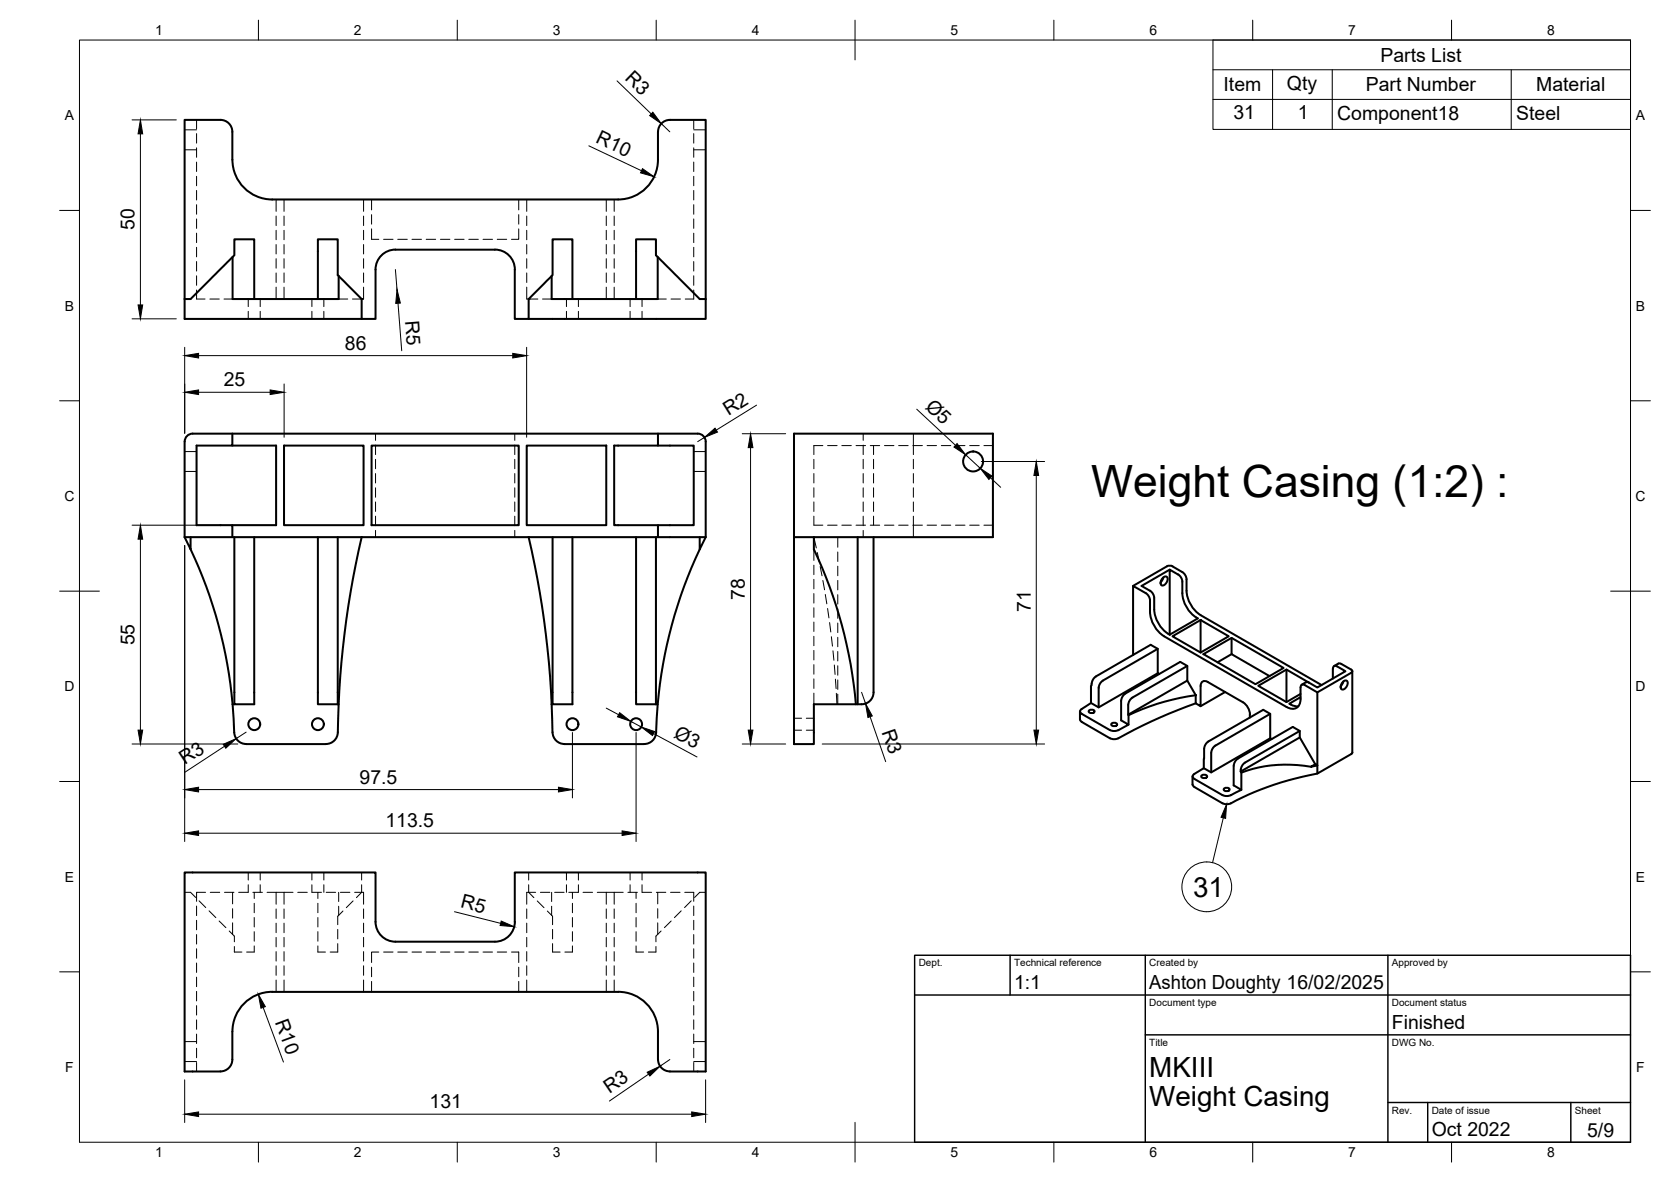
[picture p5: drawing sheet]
<svg xmlns="http://www.w3.org/2000/svg" width="420mm" height="297mm" viewBox="0 0 420 297" stroke-linecap="round" stroke-linejoin="round" font-family="sans-serif">
<!-- layer: Visible -->
<g fill="none" stroke="#000" stroke-width=".51">
<path d="M58.4 40.1v-7a2.99 2.99 0 0 0-3-3h-9v45M58.4 40.1a10 10 0 0 0 10 10h87a10 10 0 0 0 10-10M165.4 40.1l.1-7a2.99 2.99 0 0 1 3-3h8.9v45M46.4 75.1v5h44.5M58.5 64.6l-10.6 10.5h-1.5M85.2 69.3v5.8h-26.7v-10.5l.4-.5v-4h5v15M94.4 67.7v12.4h-3.5v-5l-6-6v-9h-5v15M94.4 67.7a5 5 0 0 1 5-5h25a5 5 0 0 1 5.1 5M129.4 67.7v12.4h3.5v-5l5.8-5.8M159.9 75.1v-15h5v4l11 11h1.5M165.4 64.6v10.5h-26.7v-5.8l.2-.2v-9h5v15M177.4 75.1v5h-44.5"/>
<path d="M46.4 111v24M48.4 109h117M48.4 109a2 2 0 0 0-2 2M58.4 109v3h-9v20h9v3M58.4 112h11v20h-11M71.4 112h20v20h-20zM93.4 112h37v20h-37zM132.4 112h20v20h-20zM165.4 112h-11v20h11M177.4 111v24M177.4 111a2 2 0 0 0-2-2h-10v3h9v20h-9v3h-119M46.4 135l1.5 3v-3"/>
<path d="M47.9 138a114.8 114.8 0 0 1 10.6 39M58.9 135v42h5v-42M79.9 135v42h5M84.9 135v42M90.9 135h.1M90.9 135a226.9 226.9 0 0 0-5.7 42h-.3M132.9 135h.1M132.9 135a226.9 226.9 0 0 1 5.8 42M138.9 135v42h5v-42M159.9 135v42h5M164.9 135v42M165.4 135h12"/>
<path d="M175.9 135v3l1.5-3M175.9 138a114.8 114.8 0 0 0-10.5 39h-.5M199.6 135h50.1v-26h-50.1v78h5v-10h12M204.6 135v3a113.5 113.5 0 0 1 10.6 39M215.6 135v42M219.6 135v39a2.99 2.99 0 0 1-2.9 3M289.2 150.9a9.4 9.4 0 0 0 1.2 6.7l1.1 1.3 1.2 1 30.8 17.8a2.14 2.14 0 0 0 2.5 .2 2.14 2.14 0 0 0 1-2.3v-2.8l.1-.4 .3-.4 .7 .2 3.1 1.8v18.4l-.5-.3-3.9-6.8v-1.6l-1.7-1-14.2 8.2-.5 .7-.2 .9v4.9l1.9 1.1-1.3 .6a3.1 3.1 0 0 1-3.4 .7l-7.1-4.1a.66 .66 0 0 1-.4-.6 .66 .66 0 0 1 .4-.6l2.4-1.5 1.8 1.1 14.9-8.6M289.2 150.9l-.2-.8-.6-.8-3.5-2.1v17.4M292.4 145.2a.65 .65 0 0 1 1.1-.1 1.54 1.54 0 0 1-1.4 2 1.41 1.41 0 0 1 .3-1.9zM292.5 145.1l-.7 1.2M293.4 142.3l-8.5 4.9M293.4 142.3l1.1-.1 2.8 1.6 .6 .6 .4 1.2a9.3 9.3 0 0 0 1.3 6.7l1.1 1.3 1.2 1"/>
<path d="M294.1 143.2l-7.1 4 2.5 1.5 .5 .7 .2 .9a9.4 9.4 0 0 0 1.3 6.7l1 1.3 1.6 1.2M294.8 159.9l7.1-4.1 7 4.1-7 4.1zM296.2 144.4l-2.1-1.2v16.3M296.2 144.4l.7 .6 .4 1.2a9.4 9.4 0 0 0 1.3 6.7l1 1.3 1.6 1.2-7.1 4.1M301.9 154.6l30.4 17.6M301.9 155.8v8.2M58.5 177l.4 7.1a2.99 2.99 0 0 0 3 2.9M58.5 177h.4M85.2 177l-.3 7M138.7 177l.2 7M138.7 177h.2M165.4 177l-.4 7.1a2.99 2.99 0 0 1-3 2.9"/>
<path d="M271.5 178.8l.1 2 .2 .4 7.3 4.3M273.9 178.5l.6-.2a.58 .58 0 0 1 .7 .6l-.7 .3a.58 .58 0 0 1-.7-.5zM274.5 171.8l-.2 .5v4.4M275.6 170l-.7 .6-.4 1.2M277.3 171l-.6 .6-.4 .8-.1 5.4M283.8 179.7v2.4M291.1 169.2l-14.9 8.6-1.9-1.1-2.3 1.5a.64 .64 0 0 0-.4 .6 .64 .64 0 0 0 .4 .6l7.1 4.1 1.3 .2 .8-.2 2.6-1.4-1.9-1.1v-4.9l.4-1.2 .7-.6M291.1 163.1l-13.8 7.9M291.4 169.4l-.3-.2v-6.1l-1.8-1.1-13.8 8M298.5 167.4l-14.1 8.2-.7 1.1v2.9l14.8-8.6M300.6 174.7a56.9 56.9 0 0 0-16.8 5l-.1-.1M300.7 176.7a126.1 126.1 0 0 0-19.5 8.8"/>
<path d="M300.7 174.7h.1M301.9 172.4v5.1l-1.2-.8v-2l-2.2-3.7v-3.6l-1.7-1.1-13.8 8M301.9 172.4a1.08 1.08 0 0 1 .5-1.2 1.08 1.08 0 0 1 1.3 .2l8.8 5.1M302.6 164.4l7.1-4.1 13 7.6-7 4zM308 173.9l-6.1 3.6M309.7 160.3v4.1l9.5 5.5M309.7 164.4l-3.6 2M312.5 176.5a3.9 3.9 0 0 1 1.8 3M314.3 179.5v.8M319.4 179.4l-13.8 8M323.5 168.3v8.1M327 175.2l-2.8 1.7 1.1 .5 1.2 .1"/>
<path d="M329.1 171.5l-5.6-3.2-7.1 4 7.1 4.1 3.5-2M329.1 171.5l-.5-.1-1.3 .7M335.1 168.1v2.4M335.1 168.1l.2-.6 .6-.2 2.4 1.4-7.1 4.1-2.1-1.3M335.4 167.4l1.1-.6 .5-.1 2.7 1.6M337.7 171.3a.65 .65 0 0 1 1.1 0 1.54 1.54 0 0 1-1.5 1.9 1.41 1.41 0 0 1 .4-1.9zM337.8 171.3l-.7 1.1M339.7 169.1l-8.5 4.9M339.7 168.3l.3 .4-.3 .4M340 168.7v20.4l-.3 .4M61.9 187h20M84.9 184a2.99 2.99 0 0 1-3 3"/>
<path d="M138.9 184a2.99 2.99 0 0 0 3 3M141.9 187h20.1M279.1 185.5l.8 .3 1.3-.3M279.6 181.7l.6-.1a.58 .58 0 0 1 .7 .6l-.7 .3a.58 .58 0 0 1-.8-.6zM299.8 195.1l.1 2 .4 .6 7.1 4.2 1.3 .2 .8-.2M302.2 194.8l.6-.1a.58 .58 0 0 1 .7 .5l-.7 .3a.58 .58 0 0 1-.7-.5zM302.8 188.2l-.1 4.8M303.8 186.3l-.6 .6-.4 1.3M305.6 187.4l-.6 .5-.4 .9-.1 5.3M307.9 198.1l.5-.1a.58 .58 0 0 1 .8 .5l-.8 .3a.58 .58 0 0 1-.7-.5zM312.1 194.2v4.3M319.7 185.7l-.3-.2v-6.1l-1.8-1-13.8 7.9"/>
<path d="M326.8 183.7l-13.8 8-.8 .9-.2 1.3 14.8-8.6M329.6 192.7a33.4 33.4 0 0 0-17.5 1.5l-.1-.3M331.2 194.4a74 74 0 0 0-21.7 7.5M339.7 189.5l-8.5 4.9v-2l-1.6 .3 1.1-.6M58.4 259.3v7a2.99 2.99 0 0 1-3 2.9M58.4 259.2a10 10 0 0 1 10-9.9l87-.1a10 10 0 0 1 10 10.1l.1 7a2.99 2.99 0 0 0 3 2.9M55.4 269.3h-9v-50h48v12.3a5 5 0 0 0 5 5.1h25a5 5 0 0 0 5-5v-12.4h48v50h-9"/>
<circle cx="244.7" cy="116" r="2.51"/>
<circle cx="63.9" cy="182" r="1.49"/>
<circle cx="79.9" cy="182" r="1.49"/>
<circle cx="143.9" cy="182" r="1.49"/>
<circle cx="159.9" cy="182" r="1.49"/>
</g>
<!-- layer: Hidden -->
<g fill="none" stroke="#000" stroke-width=".25">
<path d="M46.4 32.6h3M46.4 37.6h3M49.4 30.1v2.3M49.4 33.6v2.4M49.4 37.2v2.3M174.4 30.1v2.3M174.4 33.6v2.4M174.4 37.2v2.3M174.4 32.6h3M174.4 37.6h3M49.4 40.7v2.4M49.4 44.3v2.4"/>
<path d="M49.4 47.9v2.4M49.4 51.4v2.4M49.4 55v2.4M49.4 58.6v2.4M69.4 50.1v3M69.4 54.3v2.4M69.4 57.9v2.3M71.4 50.1v3M71.4 54.3v2.4M71.4 57.9v2.3M91.4 50.1v3M91.4 54.3v2.4"/>
<path d="M91.4 57.9v2.3M93.4 57.5v2.6h1.8M93.4 50.1v2.7M93.4 53.9v2.4M130.4 57.5v2.6h-1.8M130.4 50.1v2.7M130.4 53.9v2.4M132.4 50.1v3M132.4 54.3v2.4M132.4 57.9v2.3M152.4 50.1v3M152.4 54.3v2.4"/>
<path d="M152.4 57.9v2.3M154.4 50.1v3M154.4 54.3v2.4M154.4 57.9v2.3M174.4 40.7v2.4M174.4 44.3v2.4M174.4 47.9v2.4M174.4 51.4v2.4M174.4 55v2.4M174.4 58.6v2.4M49.4 72.9v2.2h2.2M49.4 62.2v2.3"/>
<path d="M49.4 65.7v2.4M49.4 69.3v2.4M52.8 75.1h2.3M56.3 75.1h2.2M62.4 75.1v2M62.4 78.2v1.9M65.4 75.1v2M65.4 78.2v1.9M69.4 61.5v2.3M69.4 65v2.4M69.4 68.6v2.4M69.4 72.2v2.9"/>
<path d="M71.4 61.5v2.3M71.4 65v2.4M71.4 68.6v2.4M71.4 72.2v2.9M78.4 75.1v2M78.4 78.2v1.9M81.4 75.1v2M81.4 78.2v1.9M85.2 75.1h2.2M91.4 72.2v2.9h-2.8M91.4 61.5v2.3M91.4 65v2.4"/>
<path d="M91.4 68.6v2.4M96.5 60.1h2.3M100 60.1h2.4M103.6 60.1h2.4M107.2 60.1h2.3M110.7 60.1h2.4M114.3 60.1h2.4M117.9 60.1h2.4M121.5 60.1h2.3M125 60.1h2.4M132.4 72.2v2.9h2.8M132.4 61.5v2.3"/>
<path d="M132.4 65v2.4M132.4 68.6v2.4M136.4 75.1h2.3M142.4 75.1v2M142.4 78.2v1.9M145.4 75.1v2M145.4 78.2v1.9M152.4 61.5v2.3M152.4 65v2.4M152.4 68.6v2.4M152.4 72.2v2.9M154.4 61.5v2.3"/>
<path d="M154.4 65v2.4M154.4 68.6v2.4M154.4 72.2v2.9M158.4 75.1v2M158.4 78.2v1.9M161.4 75.1v2M161.4 78.2v1.9M165.4 75.1h2.1M168.7 75.1h2.4M174.4 72.9v2.2h-2.1M174.4 62.2v2.3M174.4 65.7v2.4"/>
<path d="M174.4 69.3v2.4M46.4 113.5h3M46.4 118.5h3M94.4 109v1.7M94.4 111.9v2.3M94.4 115.4v2.4M94.4 119v2.4M129.4 109v1.7M129.4 111.9v2.3M129.4 115.4v2.4M129.4 119v2.4M174.4 113.5h3"/>
<path d="M174.4 118.5h3M204.6 115.4v2.4M204.6 119v2.4M206.9 112h-2.3v2.2M208.1 112h2.4M211.7 112h2.4M215.2 112h2.4M217 109v1.7M217 111.9v2.3M217 115.4v2.4M217 119v2.4M218.8 112h2.4"/>
<path d="M219.6 112v2.2M219.6 115.4v2.4M219.6 119v2.4M222.4 112h2.4M226 112h2.3M229.5 112h2.4M229.7 109v5.2M229.7 115.4v2.4M229.7 119v2.4M233.1 112h2.4M236.7 112h2.4M240.3 112h2.3"/>
<path d="M243.8 112h2.4M247.4 112h2.3M94.4 122.6v2.4M94.4 126.1v2.4M94.4 129.7v2.4M94.4 133.3v1.7M129.4 122.6v2.4M129.4 126.1v2.4M129.4 129.7v2.4M129.4 133.3v1.7M204.6 129.7v2.3h2.3M204.6 122.6v2.4"/>
<path d="M204.6 126.1v2.4M204.6 138v2.8M204.6 135l.7 2.7M205.5 138.9l.5 2.3M208.1 132h2.4M210.7 135v2.5M210.7 138.7v2.4M211.7 132h2.4M215.2 132h2.4M217 122.6v2.4M217 126.1v2.4M217 129.7v2.4"/>
<path d="M217 133.3v1.7M218.8 132h2.4M219.6 122.6v2.4M219.6 126.1v2.4M219.6 129.7v2.3M222.4 132h2.4M226 132h2.3M229.5 132h2.4M229.7 122.6v2.4M229.7 126.1v2.4M229.7 129.7v5.3M233.1 132h2.4"/>
<path d="M236.7 132h2.4M240.3 132h2.3M243.8 132h2.4M247.4 132h2.3M204.6 142v2.4M204.6 145.6v2.4M204.6 149.2v2.4M204.6 152.7v2.4M204.6 156.3v2.4M204.6 159.9v2.4M206.2 142.4l.5 2.3M206.9 145.9l.4 2.3"/>
<path d="M207.5 149.4l.4 2.4M208.1 152.9l.3 2.4M208.6 156.4l.3 2.4M210.7 142.3v2.4M210.7 145.9v2.3M210.7 149.4v2.4M210.7 153v2.4M210.7 156.6v2.4M204.6 163.5v2.3M204.6 167v2.4M204.6 170.6v2.4M204.6 174.2v2.8"/>
<path d="M209 160l.3 2.4M209.4 163.6l.3 2.3M209.8 167.1l.2 2.4M210.1 170.7l.1 2.3M210.3 174.2l.1 2.8M210.7 160.2v2.3M210.7 163.7v2.4M210.7 167.3v2.4M210.7 170.9v2.4M210.7 174.4v2.6M199.6 180.5h1.9M199.6 183.5h1.9"/>
<path d="M202.7 180.5h1.9M202.7 183.5h1.9M62.4 219.3v1.9M65.4 219.3v1.9M78.4 219.3v1.9M81.4 219.3v1.9M90.9 219.3v1.9M132.9 219.3v1.9M142.4 219.3v1.9M145.4 219.3v1.9M158.4 219.3v1.9M161.4 219.3v1.9"/>
<path d="M46.4 224.2h1.5l1.3 1.3M49.4 227.7v2.4M49.4 231.3v2.4M49.4 234.9v2.3M49.4 238.4v2.4M50.1 226.4l1.6 1.7M51.7 224.2h-2.3v2.3M52.6 228.9l1.7 1.7M52.9 224.2h2.3M55.1 231.4l1.7 1.7M56.5 224.2h2.3M57.6 234l1.3 1.3v1.4"/>
<path d="M58.5 224.2v2.9M58.5 228.4v2.3M58.5 231.9v2.9M58.9 237.9v1.4h1.9M62.4 222.3v1.9h-2.4M63.6 224.2h2.4M63.9 237.7v1.6h-1.9M63.9 224.2v1.6M63.9 227v2.4M63.9 230.6v2.3M63.9 234.1v2.4M65.4 222.3v1.9"/>
<path d="M67.2 224.2h6.5M69.4 224.2v3M69.4 228.4v2.4M69.4 232v2.4M69.4 235.6v2.3M69.4 239.1v2.4M71.4 224.2v3M71.4 228.4v2.4M71.4 232v2.4M71.4 235.6v2.3M71.4 239.1v2.4M74.9 224.2h2.4"/>
<path d="M78.4 222.3v1.9h2.4M79.9 237.7v1.6h1.9M79.9 224.2v1.6M79.9 227v2.4M79.9 230.6v2.3M79.9 234.1v2.4M81.4 222.3v1.9M82 224.2h2.4M84.9 237.1v2.2h-1.9M84.9 233.6v2.4M85.2 224.2v2.4M85.2 227.7v2.3"/>
<path d="M85.6 224.2h2.4M86.2 228.9l-1.3 1.4v2.1M88.8 226.4l-1.7 1.7M89.2 224.2h2.2v3M90.9 222.3v1.9l-1.3 1.4M91.4 228.4v2.4M91.4 232v2.4M91.4 235.6v2.3M91.4 239.1v2.4M95.2 239.3h-1.8v2.6M96.5 239.3h2.3M100 239.3h2.4"/>
<path d="M103.6 239.3h2.4M107.2 239.3h2.3M110.7 239.3h2.4M114.3 239.3h2.4M117.9 239.3h2.4M121.5 239.3h2.3M125 239.3h2.4M128.6 239.3h1.8v2.6M132.4 228.4v2.4M132.4 232v2.4M132.4 235.6v2.3M132.4 239.1v2.4"/>
<path d="M132.9 222.3v1.9l1.3 1.4M134.7 224.2h-2.3v3M135.1 226.4l1.7 1.7M135.9 224.2h2.4M137.6 228.9l1.3 1.4v2.1M138.7 224.2v2.4M138.7 227.7v2.3M138.9 237.1v2.2h1.9M138.9 233.6v2.4M139.5 224.2h2.3M142.4 222.3v1.9M143 224.2h2.4"/>
<path d="M143.9 237.7v1.6h-1.9M143.9 224.2v1.6M143.9 227v2.4M143.9 230.6v2.3M143.9 234.1v2.4M145.4 222.3v1.9M146.6 224.2h2.4M150.2 224.2h6.5M152.4 224.2v3M152.4 228.4v2.4M152.4 232v2.4M152.4 235.6v2.3"/>
<path d="M152.4 239.1v2.4M154.4 224.2v3M154.4 228.4v2.4M154.4 232v2.4M154.4 235.6v2.3M154.4 239.1v2.4M157.9 224.2h2.4M158.4 222.3v1.9M159.9 237.7v1.6h1.9M159.9 224.2v1.6M159.9 227v2.4M159.9 230.6v2.3"/>
<path d="M159.9 234.1v2.4M161.4 222.3v1.9M161.5 224.2h2.4M164.9 237.9v1.4h-1.9M165 224.2h2.4M165.4 224.2v2.9M165.4 228.4v2.3M165.4 231.9v2.9M166.2 234l-1.3 1.3v1.4M168.6 224.2h2.4M168.8 231.4l-1.7 1.7M171.3 228.9l-1.7 1.7"/>
<path d="M172.2 224.2h2.2v2.3M173.8 226.4l-1.7 1.7M174.4 227.7v2.4M174.4 231.3v2.4M174.4 234.9v2.3M174.4 238.4v2.4M177.4 224.2h-1.5l-1.3 1.3M49.4 242v2.4M49.4 245.6v2.4M49.4 249.1v2.4M49.4 252.7v2.4M49.4 256.3v2.4"/>
<path d="M49.4 259.9v2.3M69.4 242.7v2.4M69.4 246.3v3M71.4 242.7v2.4M71.4 246.3v3M91.4 242.7v2.4M91.4 246.3v3M93.4 243.1v2.4M93.4 246.6v2.7M130.4 243.1v2.4M130.4 246.6v2.7M132.4 242.7v2.4"/>
<path d="M132.4 246.3v3M152.4 242.7v2.4M152.4 246.3v3M154.4 242.7v2.4M154.4 246.3v3M174.4 242v2.4M174.4 245.6v2.4M174.4 249.1v2.4M174.4 252.7v2.4M174.4 256.3v2.4M174.4 259.9v2.3M46.4 261.8h3"/>
<path d="M46.4 266.8h3M49.4 263.4v2.4M49.4 267v2.3M174.4 263.4v2.4M174.4 267v2.3M174.4 261.8h3M174.4 266.8h3"/>
</g>
<!-- layer: Visible -->
<g fill="#000">
<circle cx="90.9" cy="75.1" r=".25"/>
<circle cx="132.9" cy="75.1" r=".25"/>
</g>
<!-- layer: BORDER -->
<g fill="none" stroke="#000" stroke-width=".25">
<path d="M20 10.1h390v276.9h-390zM65 5.1v5M115 5.1v5M165 5.1v5M215 5.1v10M265 5.1v5M315 5.1v5M365 5.1v5M15 52.9h5M410 52.9h5M15 100.7h5M410 100.7h5"/>
<path d="M15 148.6h10M405 148.6h10M15 196.4h5M410 196.4h5M15 244.2h5M410 244.2h5M65 287v5M115 287v5M165 287v5M215 282.1v9.9M265 287v5M315 287v5"/>
<path d="M365 287v5"/>
</g>
<!-- layer: TITLEBLOCK -->
<path d="M230 240.1h180v46.9h-180zM230 250h180M254 240.1v9.9M288 240.1v46.9M349 240.1v46.9M288 260.1h122M349 277.1h61M359 277.1v9.9M395 277.1v9.9" fill="none" stroke="#000" stroke-width=".36"/>
<!-- layer: Parts Lists -->
<path d="M305 10.1h105v22.4h-105zM305 17.5h105M320 17.5v15M335 17.5v15M380 17.5v15M305 25h105" fill="none" stroke="#000" stroke-width=".25"/>
<!-- layer: Balloons -->
<circle cx="303.4" cy="222.9" r="6.3" fill="none" stroke="#000" stroke-width=".25"/>
<!-- layer: 0 -->
<path d="M308.4 202.1l-.2 3.6-1.2-.3z" fill="#000" stroke="#000" stroke-width=".25"/>
<path d="M307.6 205.5l-2.7 11.3" fill="none" stroke="#000" stroke-width=".25"/>
<!-- layer: FD_Dimensions -->
<g fill="none" stroke="#000" stroke-width=".25">
<path d="M33.2 30.1h11.1M35.3 33.6v43M148.1 36.6l13.2 6.3M155.2 20.3l8.5 8.3M166.3 31.1l2.1 2M99.4 67.7l.4 5M100.1 76.2l.9 11.9M33.2 80.1h11.1M46.4 87.3v21.6M49.9 89.4h79M49.9 98.6h18M71.4 96.5v13.4"/>
<path d="M132.4 87.3v22.6M177.1 109.9l-1.7 1.1M186.6 109h10.9M188.7 112.5v71M190.2 101.8l-10.1 6.3M230.5 102.8l9.7 9.1M242.8 114.3l3.7 3.4M246.7 116h16M260.6 119.5v64M33.2 132h36.1M35.3 135.5v48M46.4 137.1v74.4"/>
<path d="M249 120.1l2.6 2.4M152.4 178l3.1 1.6M216.6 174l1 2.8M33.2 187h26.6M49.9 198.4h90.5M56.5 187.5l-10 6.6M61.9 184l-2.5 1.6M143.9 184.1v16.4M158.6 181.3l2.6 1.4M159.9 184.1v27.4M164.3 184.3l11 5.9M186.6 187h10.9"/>
<path d="M206.7 187h56M218.8 180.1l3.9 11.3M49.9 209.4h106.5M114.3 229.1l11.6 2.9M66.2 253.2l5.1 13.7M46.4 271.4v10.7M49.9 280h124M163.1 269.9l-9.9 6.8M168.4 266.3l-2.5 1.7M177.4 271.4v10.7"/>
</g>
<g fill="#000" stroke="#000" stroke-width=".25">
<path d="M35.3 30.1l.6 3.5h-1.2zM164.1 28.2l2.2 2.9-3-2.1zM161.5 42.4l3 2-3.4-1zM34.7 76.6h1.2l-.6 3.5zM99.8 72.7l.9 3.5h-1.2zM46.4 89.4l3.5-.6v1.2zM46.4 98.6l3.5-.6v1.2zM67.9 98l3.5 .6-3.5 .6zM128.9 88.8l3.5 .6-3.5 .6zM177.1 109.9l2.7-2.3 .6 1zM188.7 109l.6 3.5h-1.2zM240.6 111.5l2.2 2.8-2.9-2z"/>
<path d="M246.5 117.7l2.9 1.9-.8 .9zM260.6 116l.6 3.5h-1.2zM35.3 132l.6 3.5h-1.2zM155.8 179.1l2.8 2.2-3.3-1.2zM217.6 176.8l1.7 3.1-1.1 .4zM34.7 183.5h1.2l-.6 3.5zM46.4 198.4l3.5-.6v1.2zM56.1 187.1l3.3-1.5-2.6 2.4zM140.4 197.8l3.5 .6-3.5 .6zM161.2 182.7l3.4 1.1-.5 1.1zM188.1 183.5h1.2l-.6 3.5zM260 183.5h1.2l-.6 3.5z"/>
<path d="M46.4 209.4l3.5-.6v1.2zM156.4 208.8l3.5 .6-3.5 .6zM126 231.5l3.3 1.4-3.5-.3zM65 249.9l1.7 3.1-1.1 .4zM46.4 280l3.5-.6v1.2zM162.7 269.5l3.2-1.5-2.5 2.4zM173.9 279.4l3.5 .6-3.5 .6z"/>
</g>
<text font-size="11.2" x="274.4" y="124.9">Weight Casing (1:2) :</text>
<g font-size="7">
<text x="300" y="225.3">31</text>
<text x="289" y="270.6">MKIII</text>
<text x="289" y="278.1">Weight Casing</text>
</g>
<g font-size="4.9">
<text x="347.1" y="15.5">Parts List</text>
<text x="156.9" y="20" transform="rotate(44 156.9 20)">R3</text>
<text x="307.7" y="23">Item</text>
<text x="323.6" y="22.5">Qty</text>
<text x="343.4" y="23">Part Number</text>
<text x="386.3" y="23">Material</text>
<text x="310.1" y="29.9">31</text>
<text x="326.3" y="29.9">1</text>
<text x="149.6" y="35.8" transform="rotate(25 149.6 35.8)">R10</text>
<text x="336.2" y="30">Component18</text>
<text x="381.3" y="30">Steel</text>
<text x="33.8" y="57.8" transform="rotate(-90 33.8 57.8)">50</text>
<text x="101.9" y="80.6" transform="rotate(86 101.9 80.6)">R5</text>
<text x="86.7" y="87.9">86</text>
<text x="56.2" y="97.1">25</text>
<text x="183.2" y="104.5" transform="rotate(-32 183.2 104.5)">R2</text>
<text x="232.4" y="102.5" transform="rotate(43 232.4 102.5)">Ø5</text>
<text x="187.3" y="150.7" transform="rotate(-90 187.3 150.7)">78</text>
<text x="259.2" y="153.9" transform="rotate(-90 259.2 153.9)">71</text>
<text x="33.8" y="162.2" transform="rotate(-90 33.8 162.2)">55</text>
<text x="169.2" y="185.2" transform="rotate(28 169.2 185.2)">Ø3</text>
<text x="221.6" y="183.9" transform="rotate(71 221.6 183.9)">R3</text>
<text x="46.5" y="192.3" transform="rotate(-33 46.5 192.3)">R3</text>
<text x="90.4" y="197">97.5</text>
<text x="96.9" y="207.9">113.5</text>
<text x="115.6" y="228" transform="rotate(14 115.6 228)">R5</text>
<text x="255" y="248.5">1:1</text>
<text x="289" y="248.5">Ashton Doughty 16/02/2025</text>
<text x="69.1" y="256.9" transform="rotate(70 69.1 256.9)">R10</text>
<text x="350" y="258.6">Finished</text>
<text x="153.2" y="274.9" transform="rotate(-34 153.2 274.9)">R3</text>
<text x="108" y="278.5">131</text>
<text x="360" y="285.5">Oct 2022</text>
<text x="399.1" y="285.7">5/9</text>
</g>
<g font-size="3.5">
<text x="39" y="8.8">1</text>
<text x="89" y="8.8">2</text>
<text x="139" y="8.8">3</text>
<text x="189" y="8.8">4</text>
<text x="239" y="8.8">5</text>
<text x="289" y="8.8">6</text>
<text x="339" y="8.8">7</text>
<text x="389" y="8.8">8</text>
<text x="16.3" y="30.2">A</text>
<text x="411.3" y="30.2">A</text>
<text x="16.3" y="78">B</text>
<text x="411.3" y="78">B</text>
<text x="16.2" y="125.9">C</text>
<text x="411.2" y="125.9">C</text>
<text x="16.2" y="173.7">D</text>
<text x="411.2" y="173.7">D</text>
<text x="16.3" y="221.6">E</text>
<text x="411.3" y="221.6">E</text>
<text x="16.4" y="269.4">F</text>
<text x="411.4" y="269.4">F</text>
<text x="39" y="290.8">1</text>
<text x="89" y="290.8">2</text>
<text x="139" y="290.8">3</text>
<text x="189" y="290.8">4</text>
<text x="239" y="290.8">5</text>
<text x="289" y="290.8">6</text>
<text x="339" y="290.8">7</text>
<text x="389" y="290.8">8</text>
</g>
<g font-size="2.5">
<text x="231" y="242.9">Dept.</text>
<text x="255" y="242.9">Technical reference</text>
<text x="289" y="242.9">Created by</text>
<text x="350" y="242.9">Approved by</text>
<text x="289" y="252.8">Document type</text>
<text x="350" y="252.8">Document status</text>
<text x="289" y="262.9">Title</text>
<text x="350" y="262.9">DWG No.</text>
<text x="350" y="279.9">Rev.</text>
<text x="360" y="279.9">Date of issue</text>
<text x="396" y="279.9">Sheet</text>
</g>
</svg>
